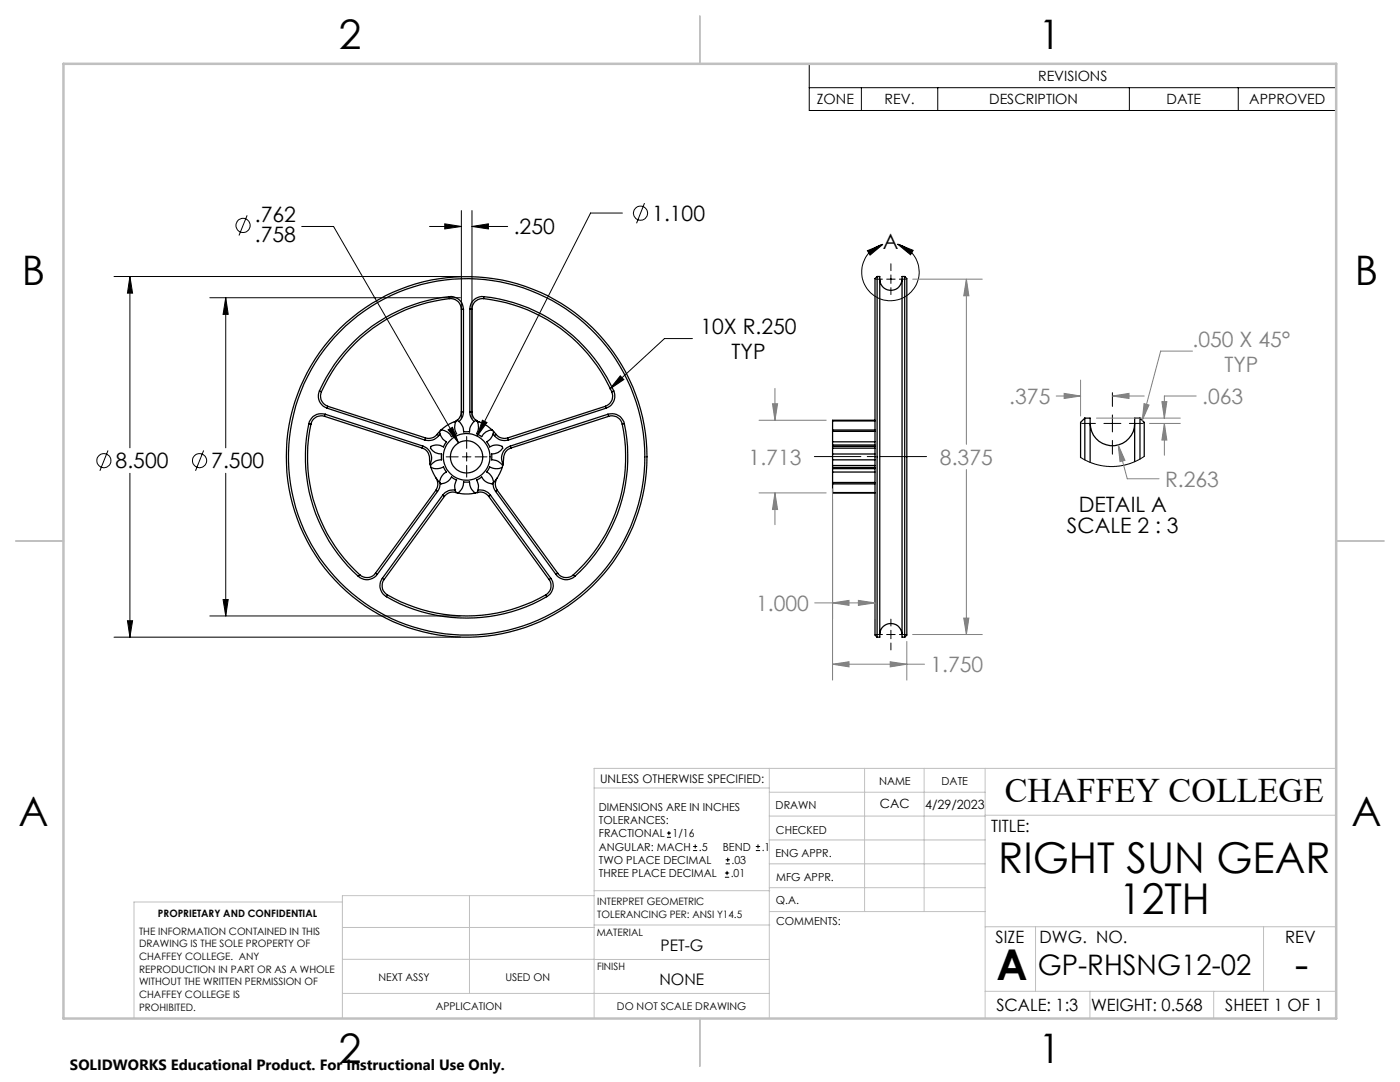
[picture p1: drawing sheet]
<svg xmlns="http://www.w3.org/2000/svg" width="279mm" height="216mm" viewBox="0 0 279 216" stroke-linecap="round" stroke-linejoin="round" font-family="sans-serif">
<g fill="none" stroke="#000" stroke-width=".25">
<path d="M89.7 59.2a2.55 2.55 0 0 1 2.8 2.5M89.7 59.2a32 32 0 0 0-26 18.8M89.7 59.2v.4M89.7 59.6a2.19 2.19 0 0 1 2.4 2.1M89.7 59.6a31.8 31.8 0 0 0-25.6 18.6M96.5 59.6a2.13 2.13 0 0 0-2.3 2.1M96.5 59.6a31.8 31.8 0 0 1 25.6 18.6M96.6 59.2a2.49 2.49 0 0 0-2.8 2.5M96.6 59.2a32 32 0 0 1 25.9 18.8M96.6 59.2l-.1 .4M175 55.2v71.9M175 55.2h.6v71.9h-.6"/>
<path d="M175 55.2l-.4 .4v71.1l.4 .4M175.6 55.7a2.22 2.22 0 0 0 2.2 2.2 2.22 2.22 0 0 0 2.2-2.2M180.6 55.2v71.9M180.6 55.2l.4 .4v71.1l-.4 .4M180.6 55.2h-.6v71.9h.6M63.7 78a2.53 2.53 0 0 0 1.6 3.5M63.7 78l.4 .2M64.1 78.2a2.14 2.14 0 0 0 1.3 2.9M92.1 61.7h.4M92.1 61.7v20.5M92.5 61.7v20.5M93.8 61.7v20.5"/>
<path d="M93.8 61.7h.4M94.2 61.7v20.5M122.1 78.2a2.14 2.14 0 0 1-1.3 2.9M122.5 78a2.53 2.53 0 0 1-1.6 3.5M122.5 78l-.4 .2M61.6 84.6a32.1 32.1 0 0 0 9.9 30.4M61.6 84.6h.5M62.1 84.6a31.9 31.9 0 0 0 9.7 30.1M64.8 83.1a2.07 2.07 0 0 0-2.7 1.5M64.8 83.1l19.4 6.3M64.9 82.7a2.58 2.58 0 0 0-3.3 1.9M64.9 82.7l19.5 6.3"/>
<path d="M64.9 82.7l-.1 .4M65.3 81.5l19.5 6.3M65.4 81.1l-.1 .4M65.4 81.1l19.5 6.3M84.2 89.4a2.41 2.41 0 0 1 1.6 2.8v.4M84.4 89a2.54 2.54 0 0 1 1.4 3.6M84.4 89l-.2 .4M84.9 87.4l-.1 .4M85.8 92.6l.1 .3M85.9 92.9l.1 .4M86 93.3a2.77 2.77 0 0 0 2.5-.1l.6 1a2.61 2.61 0 0 0-1.4 2.1M86 93.3a8.3 8.3 0 0 0 1.7 3"/>
<path d="M87 95.4a2.16 2.16 0 0 1 0 2.4M87 97.8l.3 .3M87 97.8l-12.1 16.6M87.2 86.7a2.19 2.19 0 0 1-2.3 .7M87.2 86.7l.4 .2M87.3 98.1l-12 16.5M87.6 86.9a2.51 2.51 0 0 1-2.8 .9M87.7 96.3l.2 .1a2.07 2.07 0 0 0 2.2-1.2l1 .6a2.51 2.51 0 0 0-.1 2.5M87.7 86.1a2.76 2.76 0 0 0 1.4 2.1l-.6 1a2.1 2.1 0 0 0-2.5 0l-.1 .1a2.06 2.06 0 0 0 2.2 1.3v1.2a2.56 2.56 0 0 0-2.2 1.1M87.7 86.1l-.5 .6M87.8 96.3a2.43 2.43 0 0 1-.5 1.8M87.8 86.6l-.2 .3"/>
<path d="M88 85.8l-.3 .3M88.3 98.8l-12 16.6M88.3 98.8l.4 .3M88.7 99.1l-12 16.5M90.8 97.8a2.54 2.54 0 0 0-2.5 1M91 98.3l.4 .1M91 98.3a2.03 2.03 0 0 0-2.3 .8M91 98.3h.1M91 98.2v.1M91.1 84a2.46 2.46 0 0 0 0 2.5l-1 .6a2.41 2.41 0 0 0-2.1-1.3M91.1 84l-.4 .2a7.3 7.3 0 0 0-2.7 1.6M91.2 83.9l-.1 .1"/>
<path d="M91.2 83.9a2.73 2.73 0 0 1 1.3 2.3h1.2a2.73 2.73 0 0 1 1.3-2.3M91.4 98.4a2.48 2.48 0 0 0 1.1-2.2h1.2a2.48 2.48 0 0 0 1.2 2.2M91.4 98.4a7.3 7.3 0 0 0 3.5 0M92.1 82.2a2.3 2.3 0 0 1-.9 1.7M92.1 82.2h.4M92.5 82.2a2.48 2.48 0 0 1-.9 1.9M93.8 82.2a2.31 2.31 0 0 0 .9 1.9M93.8 82.2h.4M94.2 82.2a2.11 2.11 0 0 0 .8 1.7M95 83.9l.2 .1M95.2 84a2.46 2.46 0 0 1-.1 2.5l1 .6a2.41 2.41 0 0 1 2.1-1.3M95.2 84l.4 .2a7.6 7.6 0 0 1 2.6 1.6"/>
<path d="M95.2 98.3l-.3 .1M95.2 98.3a2.03 2.03 0 0 1 2.3 .8M95.2 98.3h.1M95.2 98.2v.1M95.4 97.8a2.54 2.54 0 0 1 2.5 1M97.5 99.1l12.1 16.5M97.9 98.8l12 16.6M97.9 98.8l-.4 .3M98.2 85.8l.3 .3M98.4 86.6l.3 .3M98.4 96.3a2.43 2.43 0 0 0 .5 1.8M98.5 96.3l-.2 .1a2.07 2.07 0 0 1-2.2-1.2l-1 .6a2.51 2.51 0 0 1 .1 2.5"/>
<path d="M98.5 86.1a2.76 2.76 0 0 1-1.3 2.1l.5 1a2.1 2.1 0 0 1 2.6 0v.1a2.06 2.06 0 0 1-2.2 1.3v1.2a2.56 2.56 0 0 1 2.2 1.1M98.5 86.1l.5 .6M98.7 86.9a2.51 2.51 0 0 0 2.8 .9M98.9 98.1l12 16.5M99 86.7a2.19 2.19 0 0 0 2.3 .7M99 86.7l-.3 .2M99.2 95.4a2.16 2.16 0 0 0 0 2.4M99.2 97.8l-.3 .3M99.2 97.8l12.1 16.6M100.2 93.3a2.77 2.77 0 0 1-2.5-.1l-.5 1a2.61 2.61 0 0 1 1.3 2.1M100.2 93.3a8.3 8.3 0 0 1-1.7 3M100.3 92.9l-.1 .4"/>
<path d="M100.4 92.6l-.1 .3M101.3 87.4l.2 .4M101.8 89a2.54 2.54 0 0 0-1.4 3.6M101.8 89l.2 .4M102 89.4a2.28 2.28 0 0 0-1.5 2.6l-.1 .6M120.8 81.1l.1 .4M120.8 81.1l-19.5 6.3M120.9 81.5l-19.4 6.3M121.3 82.7a2.58 2.58 0 0 1 3.3 1.9M121.3 82.7l-19.5 6.3M121.3 82.7l.2 .4M121.5 83.1a2.07 2.07 0 0 1 2.7 1.5"/>
<path d="M121.5 83.1l-19.5 6.3M124.2 84.6a31.9 31.9 0 0 1-9.8 30.1M124.6 84.6a32.1 32.1 0 0 1-9.9 30.4M124.6 84.6h-.4M166.2 92.9v.4M166.2 91.8v1.1M166.2 89.4v1.2M166.2 89.1v.3M166.2 93.3v.2M166.2 88.8v.3M166.2 85.8v.3M166.2 86.1v2.1"/>
<path d="M166.2 94.2v2.1M166.2 96.3v.3M166.2 90.6v1.2M166.2 93.5v.7M166.2 88.2v.6M166.2 96.6v1.7M166.2 84v1.8M166.2 98.3l8.4 .1M166.2 91.8h8.4M166.2 90.6h8.4M166.2 93.5h8.4M166.2 88.8h8.4"/>
<path d="M166.2 93.3h8.4M166.2 92.9h8.4M166.2 89.4h8.4M166.2 89.1h8.4M166.2 85.8h8.4M166.2 86.1h8.4M166.2 88.2h8.4M166.2 94.2h8.4M166.2 96.3h8.4M166.2 96.6h8.4M166.2 84h8.4M166.2 98.3h8.4"/>
<path d="M174.6 83.9h-8.4v.1M216.5 83.4v8.4M216.5 83.4h1.1v8.9M216.5 83.4l-.8 .9v7M217.6 84.5a4.4 4.4 0 0 0 4.4 4.5 4.4 4.4 0 0 0 4.4-4.5M227.5 83.4v8.2M227.5 83.4l.9 .9v6.8M227.5 83.4h-1.1v8.7M71.8 114.7l-.3 .3M74.9 114.4a2.08 2.08 0 0 1-3.1 .3M74.9 114.4l.4 .2M75.3 114.6a2.51 2.51 0 0 1-3.8 .4"/>
<path d="M76.3 115.4a2.51 2.51 0 0 0 .8 3.7M76.3 115.4l.4 .2M76.7 115.6a2.1 2.1 0 0 0 .6 3.1M77.1 119.1a32.1 32.1 0 0 0 32 0M77.3 118.7a31.8 31.8 0 0 0 31.6 0M77.3 118.7l-.2 .4M108.9 118.7l.2 .4M109.6 115.6a2.1 2.1 0 0 1-.7 3.1M109.9 115.4a2.51 2.51 0 0 1-.8 3.7M109.9 115.4l-.3 .2M110.9 114.6a2.51 2.51 0 0 0 3.8 .4M111.3 114.4a2.08 2.08 0 0 0 3.1 .3"/>
<path d="M111.3 114.4l-.4 .2M114.4 114.7l.3 .3M175.6 126.6a2.22 2.22 0 0 1 2.2-2.2 2.22 2.22 0 0 1 2.2 2.2"/>
<circle cx="93.1" cy="91.2" r="3.2"/>
<circle cx="93.1" cy="91.2" r="36"/>
<circle cx="93.1" cy="91.2" r="4.7"/>
<circle cx="93.1" cy="91.2" r="35.6"/>
</g>
<g fill="none" stroke="#000" stroke-width=".2">
<path d="M161.5 12.7h105.2v9.3h-105.2zM161.5 17.5h105.2M171.9 17.5v4.5M187.1 17.5v4.5M225.4 17.5v4.5M247.1 17.5v4.5M22.8 55.2h69.1M25.9 55.2l.6 3.3h-1.1zM25.9 55.2v34.2M41.9 59.4h50M45 59.4l.5 3.3h-1zM45 59.4v30"/>
<path d="M49.3 43l-1.6 4M60.2 45.2h6.4l24.9 43.2M85.7 45.2h6.4M88.8 44.7l3.3 .5-3.3 .5zM92.1 42v41.6M94.2 45.2l3.3-.5v1zM94.2 42v41.6M94.2 45.2h7.1M124.2 42.5h-6.3l-22.7 44.5M128.6 40.5l-1.6 4.1M173.1 50l3.1-1.2-2.6 2.1zM174.7 55.7h1.4"/>
<path d="M177 55.7h1.6M177.8 52.6v1.4M177.8 54.9v1.7M177.8 57.4v1.4M179.1 48.7a5.7 5.7 0 0 1 3.4 8.8 5.7 5.7 0 0 1-9.4 .1 5.7 5.7 0 0 1 3.1-8.8M179.1 48.7l3.1 1.3-.5 .8zM179.5 55.7h1.4M123.8 75l.7 .7-2.8 1.9zM138.2 67.6h-5.6l-10.9 10M222 78.4v2.7M21.6 89.9l-1.7 4M25.9 94.4v32.7"/>
<path d="M40.6 89.9l-1.6 4M45 94.4v28.5M89 91.2h2.4M89.4 85.8l.9-.5 1.2 3.1zM92.3 91.2h1.7M93.1 87.1v2.4M93.1 90.3v1.7M93.1 92.9v2.3M94.8 91.2h2.4M96.3 83.9l.9 .4-2 2.7zM215.9 84.5h2.7M220.3 84.5h3.4"/>
<path d="M222 82.8v3.4M222 87.9v2.7M225.4 84.5h2.7M228.4 91.1l-1.3 .7-1.4 .6-1.6 .5-1.8 .2h-1.5l-1.8-.4-1.9-.6-1.4-.8M44.5 119.6h1l-.5 3.3zM22.8 127.1h69.1M25.4 123.9h1.1l-.6 3.2zM41.9 122.9h50M174.7 126.6h1.4M177 126.6h1.6M177.8 123.5v1.4M177.8 125.8v1.7"/>
<path d="M177.8 128.3v1.4M179.5 126.6h1.4M133.1 167.1h.8M133.1 166.2h.8M133.5 165.8v.9M138.3 169.7h.8M138.3 168.9h.8M138.7 168.5v.8M144.7 175h.8M144.7 174.2h.8M144.8 172.4h.9M144.8 171.6h.9"/>
<path d="M145.1 173.8v.8M145.2 171.1v.9M150.8 169.7h.9M150.8 168.9h.9M151.3 168.5v.8"/>
<circle cx="48.5" cy="45" r="1.41"/>
<circle cx="127.8" cy="42.5" r="1.42"/>
<circle cx="20.7" cy="91.9" r="1.41"/>
<circle cx="39.8" cy="91.9" r="1.41"/>
</g>
<g fill="none" stroke="#808080" stroke-width=".2">
<path d="M182.1 55.7h13.9M192.9 55.7l.5 3.3h-1.1zM192.9 55.7v33M154.7 77.5v6.4M210.8 79h4.9M212.4 78.5l3.3 .5-3.3 .5zM215.7 75.8v7.2M222 79l3.3-.5v1zM222 79h6.4M238 70.1h-6.4l-3.6 13.8M238.7 79h-6.3v4.4M151.5 98.4h13.4"/>
<path d="M151.5 83.9h13.4M154.2 80.6h1l-.5 3.3zM154.7 98.4l.5 3.3h-1zM154.7 98.4v6.3M166.2 97.5v38.2M192.9 93.7v32.9M218.8 83.4h16.7M223.2 88.8l1.3 3.1-1 .2zM223.2 88.8l1.8 6.7h6.3M228.3 80.5l1 .3-1.3 3.1zM229.4 84.5h6.1M231.9 80.2h1l-.5 3.2z"/>
<path d="M232.4 84.5l.5 3.3h-1zM232.4 84.5v6.3M171.3 119.8l3.3 .5-3.3 .5zM162.6 120.3h12M166.2 120.3l3.2-.5v1zM166.2 132.5l3.2-.5v1.1zM166.2 132.5h18.3M174.6 120.3v3.2M177.7 132l3.3 .5-3.3 .6zM181 128v7.7M182.1 126.6h13.9M192.3 123.3h1.1l-.5 3.3z"/>
</g>
<path d="M184.9 91.1h-22.4" fill="none" stroke="#000" stroke-width=".2" stroke-dasharray="15.2 1.3 1.3 1.3" stroke-dashoffset="6"/>
<g fill="none" stroke="#c0c0c0" stroke-width=".2">
<path d="M118.6 157.2h34.9M153.5 153.3v49.9M153.5 158.1h43.1M172.5 153.3v28.6M184.4 153.3v28.6M196.6 153.3v49.9M266.7 153.3h-148.1v49.9M68.3 180h-41.6v23.2M93.7 178.7v19.5M118.6 178.7h-50.3v24.5M118.6 177.7h35M153.5 167.6h43.1"/>
<path d="M153.5 162.8h43.1M153.5 172.4h43.1M153.5 177.1h43.1M196.6 162.7h70.1M68.3 198.2h85.2M68.3 191.4l85.2 .1M68.3 185.1h50.3M118.6 184.6h35M153.6 181.9h43M196.6 197.8h70.1M196.6 184.9h70.1M206.7 184.9v12.9"/>
<path d="M217.5 197.8v5.4M242.2 197.8v5.4M252.2 184.9v12.9"/>
</g>
<path d="M139.7 3.2v9.5M3.1 107.9h9.6M266.7 107.9h9.5M139.7 203.2v9.6" fill="none" stroke="#c0c0c0" stroke-width=".25"/>
<path d="M12.7 12.7h254v190.5h-254z" fill="none" stroke="#c0c0c0" stroke-width=".5"/>
<g fill="#000">
<path d="M94.2 45.2l3.3-.5v1zM88.8 44.7l3.3 .5-3.3 .5zM25.4 123.9h1.1l-.6 3.2zM25.9 55.2l.6 3.3h-1.1zM44.5 119.6h1l-.5 3.3zM45 59.4l.5 3.3h-1zM123.8 75l-2.1 2.6 2.8-1.9zM89.4 85.8l2.1 2.6-1.2-3.1zM96.3 83.9l-1.1 3.1 2-2.7z"/>
<path d="M173.1 50l3.1-1.2-2.6 2.1zM179.1 48.7l3.1 1.3-.5 .8z"/>
</g>
<path d="M154.7 98.4l.5 3.3h-1zM154.2 80.6h1l-.5 3.3zM171.3 119.8l3.3 .5-3.3 .5zM166.2 120.3l3.2-.5v1zM177.7 132l3.3 .5-3.3 .6zM166.2 132.5l3.2-.5v1.1zM192.3 123.3h1.1l-.5 3.3zM192.9 55.7l.5 3.3h-1.1zM223.2 88.8l.3 3.3 1-.2zM228.3 80.5l1 .3-1.3 3.1zM231.9 80.2h1l-.5 3.2zM232.4 84.5l.5 3.3h-1zM212.4 78.5l3.3 .5-3.3 .5zM222 79l3.3-.5v1z" fill="#808080"/>
<g font-size="8.5">
<text x="199.2" y="174.2">RIGHT SUN GEAR</text>
<text x="223.3" y="182.3">12TH</text>
<text x="198.9" y="195.5">A</text>
<text x="258.4" y="195.4">-</text>
</g>
<g font-size="8.1">
<text x="67.6" y="9.7">2</text>
<text x="207.3" y="9.7">1</text>
<text x="4.4" y="57">B</text>
<text x="270.4" y="57">B</text>
<text x="3.7" y="164.9">A</text>
<text x="269.7" y="164.9">A</text>
<text x="67.6" y="212.2">2</text>
<text x="207.3" y="212.2">1</text>
</g>
<text font-size="6.9" x="200.5" y="160.1">CHAFFEY COLLEGE</text>
<text font-size="5.6" x="207.1" y="194.5">GP-RHSNG12-02</text>
<g font-size="4.2">
<text x="50.9" y="44.2">.762</text>
<text x="102.5" y="46.8">.250</text>
<text x="130.2" y="44.1">1.100</text>
<text x="50.9" y="48.4">.758</text>
<text x="176.2" y="49.8">A</text>
<text x="139.8" y="66.6">10X R.250</text>
<text x="146" y="71.7">TYP</text>
<text x="23.1" y="93.5">8.500</text>
<text x="42.2" y="93.5">7.500</text>
<text x="212.9" y="106.3">SCALE 2 : 3</text>
<text x="215.3" y="102.1">DETAIL A</text>
</g>
<g font-size="4.2" fill="#808080">
<text x="238" y="69.1">.050 X 45°</text>
<text x="244.4" y="74.2">TYP</text>
<text x="201.4" y="80.6">.375</text>
<text x="239.9" y="80.6">.063</text>
<text x="149.4" y="92.7">1.713</text>
<text x="187.6" y="92.7">8.375</text>
<text x="232.5" y="97.1">R.263</text>
<text x="150.9" y="121.9">1.000</text>
<text x="185.7" y="134.1">1.750</text>
</g>
<g font-size="3.4">
<text x="197.8" y="166">TITLE:</text>
<text x="198.7" y="188.1">SIZE</text>
<text x="207.5" y="188.1">DWG. NO.</text>
<text x="256.5" y="188.2">REV</text>
<text x="198.8" y="201.7">SCALE: 1:3</text>
<text x="217.7" y="201.8">WEIGHT: 0.568</text>
<text x="244.5" y="201.7">SHEET 1 OF 1</text>
</g>
<g font-size="3.2">
<text x="131.8" y="189.8">PET-G</text>
<text x="131.6" y="196.6">NONE</text>
</g>
<text font-size="3" x="14" y="213.5">SOLIDWORKS Educational Product. For Instructional Use Only.</text>
<g font-size="2.8">
<text x="207.2" y="16.2">REVISIONS</text>
<text x="163" y="20.8">ZONE</text>
<text x="176.5" y="20.8">REV.</text>
<text x="197.4" y="20.8">DESCRIPTION</text>
<text x="232.8" y="20.8">DATE</text>
<text x="249.3" y="20.8">APPROVED</text>
</g>
<g font-size="2.5">
<text x="175.6" y="161.3">CAC</text>
<text x="184.6" y="161.4">4/29/2023</text>
</g>
<text font-size="2.4" x="119.8" y="156.2">UNLESS OTHERWISE SPECIFIED:</text>
<g font-size="2.2">
<text x="119.5" y="161.8">DIMENSIONS ARE IN INCHES</text>
<text x="154.8" y="161.4">DRAWN</text>
<text x="175.4" y="156.6">NAME</text>
<text x="187.9" y="156.7">DATE</text>
<text x="119.5" y="164.4">TOLERANCES:</text>
<text x="119.5" y="167.1">FRACTIONAL</text>
<text x="134.2" y="167.1">1/16</text>
<text x="154.9" y="166.3">CHECKED</text>
<text x="119.5" y="172.4">TWO PLACE DECIMAL</text>
<text x="119.5" y="169.7">ANGULAR: MACH</text>
<text x="139.5" y="169.7">.5</text>
<text x="144.2" y="169.7">BEND</text>
<text x="146" y="172.4">.03</text>
<text x="152" y="169.7">.1</text>
<text x="154.8" y="171">ENG APPR.</text>
<text x="119.5" y="175">THREE PLACE DECIMAL</text>
<text x="145.8" y="175">.01</text>
<text x="154.9" y="175.7">MFG APPR.</text>
<text x="154.9" y="180.4">Q.A.</text>
<text x="154.9" y="184.6">COMMENTS:</text>
</g>
<g font-size="2.1">
<text x="75.5" y="195.7">NEXT ASSY</text>
<text x="100.9" y="195.7">USED ON</text>
<text x="86.9" y="201.5">APPLICATION</text>
<text x="123.1" y="201.6">DO NOT SCALE DRAWING</text>
</g>
<g font-size="2">
<text x="31.5" y="182.9">PROPRIETARY AND CONFIDENTIAL</text>
<text x="119.2" y="180.6">INTERPRET GEOMETRIC</text>
<text x="119.2" y="183.1">TOLERANCING PER: ANSI Y14.5</text>
<text x="27.8" y="186.5">THE INFORMATION CONTAINED IN THIS</text>
<text x="27.8" y="189">DRAWING IS THE SOLE PROPERTY OF</text>
<text x="27.8" y="191.6">CHAFFEY COLLEGE. ANY</text>
<text x="119.1" y="186.7">MATERIAL</text>
<text x="27.8" y="194.1">REPRODUCTION IN PART OR AS A WHOLE</text>
<text x="27.8" y="196.6">WITHOUT THE WRITTEN PERMISSION OF</text>
<text x="119.1" y="193.5">FINISH</text>
<text x="27.8" y="199.1">CHAFFEY COLLEGE IS</text>
<text x="27.8" y="201.7">PROHIBITED.</text>
</g>
</svg>
